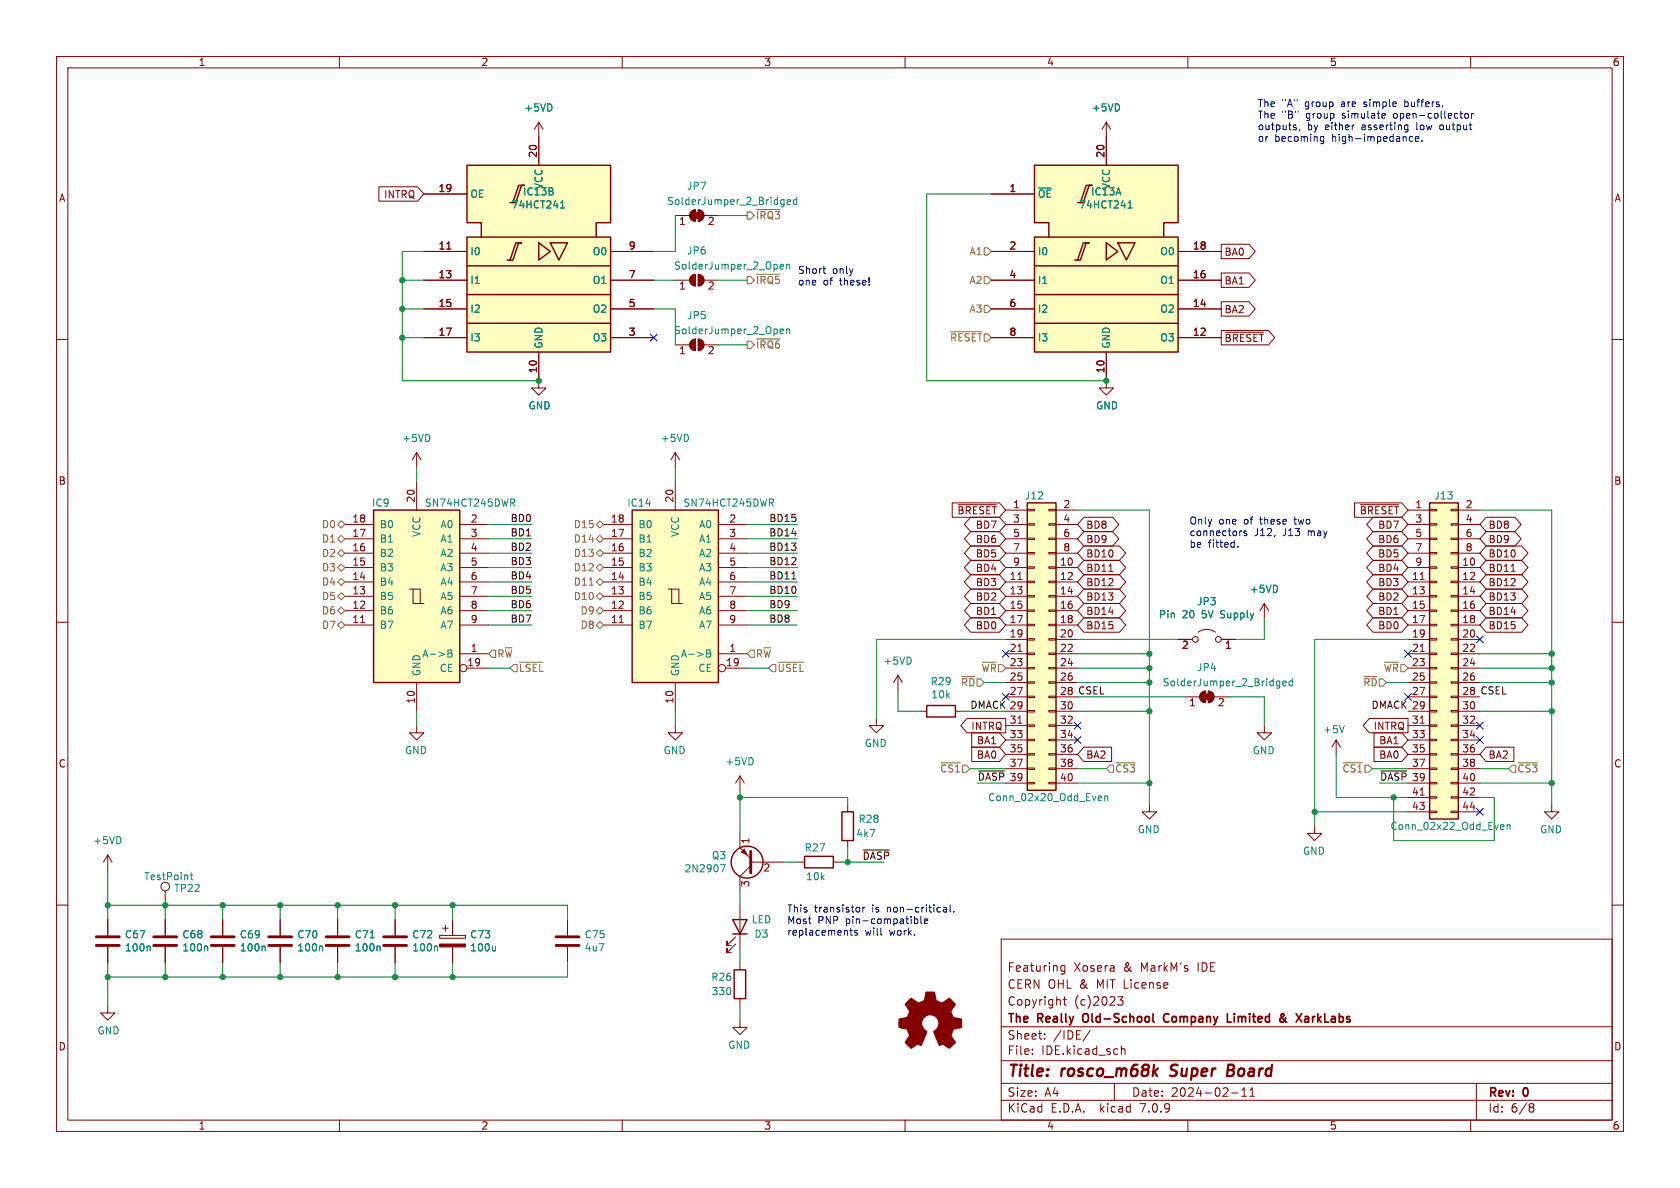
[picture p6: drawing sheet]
<svg xmlns="http://www.w3.org/2000/svg" width="297mm" height="210mm" viewBox="0 0 297 210" stroke-linecap="round" stroke-linejoin="round" font-family="sans-serif">
<g fill="none" stroke="#840000" stroke-width=".18">
<path d="M10 10h277v190h-277zM12 12h273v186h-273zM60 10v2M110 10v2M160 10v2M210 10v2M260 10v2M10 60h2M285 60h2M10 110h2M285 110h2M10 160h2"/>
<path d="M285 160h2M177 166h108v32h-108zM188 176.7h.5M188.2 176.2v1.3l.3 .2M188.2 170.7v1.2l-.2 .3-.4-.1M188.2 170.8l-.4-.1-.3 .3v.4l.2 .2h.5M197.6 176.2h.9l-.5 .6 .5 .1v.7l-.3 .1h-.4l-.2-.1M60 198v2M110 198v2M160 198v2M177 194.5h108M177 191.5h108"/>
<path d="M177 187.5h108M177 181.5h108M182.5 186.3v.1M182.5 185.5v.1M184.7 183.6v.1M184.7 182.8v.1M192.7 182.1l-1.2 2M197 191.5v3M198.2 184.9v1.5M198.2 185.5l.3-.1 .3 .1 .1 .9M210 198v2M217.7 193.2h1.2"/>
<path d="M219.5 193.8h.9M219.5 192.7l.5-.4v1.5M221 193.8h.8M221 192.7l.4-.4v1.5M260 198v2M261 191.5v6.5M270.6 195.1h.3l.3 .3-.3 .3M270.6 195.7h.3M270.9 195.7l.2 .2 .1 .4-.3 .3h-.3"/>
</g>
<path d="M206.8 190.1l.3 .1M207.1 188.4l-.1 .4 .1 .2M217.1 189.2h.6M217.7 189.2l.3 .1M217.8 188.2h-.6l-.3 2 1-.1M217.9 189.1l-.2 .1" fill="none" stroke="#840000" stroke-width=".4"/>
<path d="M191.6 179.3a1.07 1.07 0 0 0 0 1.3M206.6 179.3a.74 .74 0 0 0-.9 .5 .74 .74 0 0 0 .5 .9l.4-.1M218.2 179.2v.1M218.2 179.7v1M226.7 180a1.06 1.06 0 0 0 .8 .7M226.8 179.2l.2 .2-.2 .3M227.3 179.9l-.1 .4-.4 .4M230.8 179.7h.3l.2 .2v.8M203.8 180.5l.3 .2M217 180.7h.7M231.3 180.6l-.5 .1M231.3 180l-.5 .1" fill="none" stroke="#840000" stroke-width=".3"/>
<path d="M197.6 42.9h3.1l-1.6 3.1z" fill="#ffffc2"/>
<path d="M182.9 41.9h25.4v20.3h-25.4z" fill="#ffffc2" stroke="#ffffc2" stroke-width=".18"/>
<path d="M182.9 52.1h25.4M182.9 57.2h25.4M182.9 47h25.4" fill="none" stroke="#ffffc2" stroke-width=".18"/>
<g fill="#ffffc2">
<path d="M195.6 42.9l2 1.6-2 1.5z"/>
<path d="M191.5 42.9h1h-.5l-1 3.1h-1h.5z"/>
<path d="M192 32.8h1h-.5l-1 3h-1h.5z"/>
<path d="M182.9 29.2h25.4v10.2h-2.6v2.5h-20.3v-2.5h-2.5z"/>
</g>
<path d="M190.5 35.8h1l1-3h.5h-1l-1 3M182.9 41.9h25.4v20.3h-25.4zM182.9 52.1h25.4M182.9 57.2h25.4M182.9 47h25.4M185.4 41.9v-2.5h-2.5v-10.2h25.4v10.2h-2.6v2.5M190 46h1l1-3.1h.5h-1l-1 3.1M195.6 42.9l2 1.6-2 1.5zM197.6 42.9h3.1l-1.6 3.1zM181.6 88.9h5.1v50.8h-5.1z" fill="none" stroke="#840000" stroke-width=".25"/>
<g fill="none" stroke="#840000" stroke-width=".18">
<path d="M95.2 21.6l-.7 1.3M95.2 21.6v2.5M95.2 21.6l.8 1.3M119.4 38.1h2.5M122.2 37.4l.7-.3v2a1.02 1.02 0 0 1-.9-.6 1.02 1.02 0 0 1 .2-1.1zM123.4 37.1a1.02 1.02 0 0 1 1.1 1 1.02 1.02 0 0 1-1.1 1zM124.5 38.1h2.5M175.3 34.3h7.6M195.6 21.6v7.6M195.6 21.6l-.8 1.3M195.6 21.6l.7 1.3M119.4 49.5h2.5"/>
<path d="M122.2 48.8l.7-.3v2a1.02 1.02 0 0 1-.9-.6 1.02 1.02 0 0 1 .2-1.1zM123.4 59.9a1.02 1.02 0 0 1 1.1 1.1 1.02 1.02 0 0 1-1.1 1zM123.4 48.5a1.02 1.02 0 0 1 1.1 1 1.02 1.02 0 0 1-1.1 1zM124.5 49.5h2.5M175.3 59.7h7.6M175.3 54.6h7.6M175.3 49.5h7.6M175.3 44.5h7.6M208.3 59.7h7.6M208.3 54.6h7.6M208.3 49.5h7.6M208.3 44.5h7.6"/>
<path d="M119.4 61h2.5M122.2 60.2l.7-.3v2.1a1.02 1.02 0 0 1-.9-.7 1.02 1.02 0 0 1 .2-1.1zM124.5 61h2.5M195.6 62.2v5.1M119.4 80l-.8 1.3M119.4 80v2.6M119.4 80l.7 1.3M177.8 90.2h3.8M177.8 92.7h3.8M177.8 95.3h3.8M177.8 97.8h3.8M181.6 97.7h1.3v.2h-1.3z"/>
<path d="M181.6 95.1h1.3v.3h-1.3zM181.6 92.6h1.3v.2h-1.3zM181.6 90h1.3v.3h-1.3zM185.4 97.7h1.3v.2h-1.3zM185.4 95.1h1.3v.3h-1.3zM185.4 92.6h1.3v.2h-1.3zM185.4 90h1.3v.3h-1.3zM186.7 90.2h3.8M186.7 92.7h3.8M186.7 95.3h3.8M186.7 97.8h3.8M177.8 100.3h3.8"/>
<path d="M177.8 102.9h3.8M177.8 105.4h3.8M177.8 108h3.8M177.8 110.5h3.8M177.8 113h3.8M177.8 115.6h3.8M177.8 118.1h3.8M179.9 102.5h.8M179.9 115.2h.8M181.6 118h1.3v.2h-1.3zM181.6 115.4h1.3v.3h-1.3zM181.6 112.9h1.3v.3h-1.3z"/>
<path d="M181.6 110.4h1.3v.2h-1.3zM181.6 107.8h1.3v.3h-1.3zM181.6 105.3h1.3v.2h-1.3zM181.6 102.7h1.3v.3h-1.3zM181.6 100.2h1.3v.3h-1.3zM185.4 118h1.3v.2h-1.3zM185.4 115.4h1.3v.3h-1.3zM185.4 112.9h1.3v.3h-1.3zM185.4 110.4h1.3v.2h-1.3zM185.4 107.8h1.3v.3h-1.3zM185.4 105.3h1.3v.2h-1.3zM185.4 102.7h1.3v.3h-1.3z"/>
<path d="M185.4 100.2h1.3v.3h-1.3zM186.7 100.3h3.8M186.7 102.9h3.8M186.7 105.4h3.8M186.7 108h3.8M186.7 110.5h3.8M186.7 113h3.8M186.7 115.6h3.8M186.7 118.1h3.8M208.3 113h2.5M211.8 111.8a2.54 2.54 0 0 1 3.1 0M215.9 113h2.5"/>
<path d="M73.7 128.3v1.2h-1.3l1.3 1.3 1.2-1.3h-1.2M119.4 128.3v1.2h-1.3l1.3 1.3 1.2-1.3h-1.2M177.8 120.7h3.8M177.8 123.2h3.8M177.8 125.7h3.8M177.8 128.3h3.8M177.8 130.8h3.8M177.8 133.4h3.8M177.8 135.9h3.8M177.8 138.4h3.8M179.9 127.9h.8M181.6 138.3h1.3v.3h-1.3z"/>
<path d="M181.6 135.8h1.3v.2h-1.3zM181.6 133.2h1.3v.3h-1.3zM181.6 130.7h1.3v.2h-1.3zM181.6 128.1h1.3v.3h-1.3zM181.6 125.6h1.3v.3h-1.3zM181.6 123.1h1.3v.2h-1.3zM181.6 120.5h1.3v.3h-1.3zM185.4 138.3h1.3v.3h-1.3zM185.4 135.8h1.3v.2h-1.3zM185.4 133.2h1.3v.3h-1.3zM185.4 130.7h1.3v.2h-1.3zM185.4 128.1h1.3v.3h-1.3z"/>
<path d="M185.4 125.6h1.3v.3h-1.3zM185.4 123.1h1.3v.2h-1.3zM185.4 120.5h1.3v.3h-1.3zM186.7 120.7h3.8M186.7 123.2h3.8M186.7 125.7h3.8M186.7 128.3h3.8M186.7 130.8h3.8M186.7 133.4h3.8M186.7 135.9h3.8M186.7 138.4h3.8M209.5 123.2h2.6"/>
<path d="M212.4 122.4l.7-.2v2a1.02 1.02 0 0 1-.9-.6 1.02 1.02 0 0 1 .2-1.2zM213.6 122.2a1.02 1.02 0 0 1 1 1 1.02 1.02 0 0 1-1 1zM214.6 123.2h2.6M203.2 142.2v1.3h-1.3l1.3 1.3 1.3-1.3h-1.3M59.7 162.6v2.8M59.7 167.4v2.8M69.8 162.6v2.8M69.8 167.4v2.8M77.7 165.4h4.6v.5h-4.6zM78.2 164.1h1M78.7 163.6v1M80 162.6v2.8"/>
<path d="M80 167.4v2.8M100.3 162.6v2.8M100.3 167.4v2.8"/>
<circle cx="211.3" cy="113" r=".51"/>
<circle cx="215.4" cy="113" r=".51"/>
</g>
<g fill="none" stroke="#008484" stroke-width=".18">
<path d="M138.2 35.3l.4 .1M138.6 35.3v1l-.2 .3M138.6 36.1h-.4M139.2 35.7l.6-.1-.1-.2-.4-.1-.1 .2v.6h.5M140.8 35.4l-.3-.1-.3 .2 .2 .6h.4M140.8 34.9v1.2M199.4 36.8h.7M199.4 35.9l.4-.4v1.3M137.9 58.6l.6-.1v-.3h-.4l-.2 .1 .1 .6h.5M137.9 47.1l.6-.1v-.2l-.4-.1-.2 .2 .1 .6h.5M139.1 58.3l.1-.1h.3l.1 .8M139.1 46.7v.9"/>
<path d="M139.1 58.2v.8M139.1 46.8l.1-.1 .3 .1 .1 .8M228.5 120v1.2M225.9 120.4h.3M226.2 120.4v1l-.2 .3M226.2 121.2h-.3M226.8 120.8l.6-.1-.1-.3h-.3l-.2 .2v.6h.5M228.5 120.4h-.4l-.2 .2 .1 .6h.5M194.3 140.7l.4 .1 .1 .2-.6 .1M194.7 141.5h-.4M195.3 140.8l.2-.1 .3 .1 .1 .7M195.3 140.7v.8"/>
<path d="M65.4 165.8h.8M67 167.2l.2 .2v.7M77.2 167.2l.2 .2v.7M87.6 167.2v.9M87.6 168l-.2 .1"/>
</g>
<path d="M57.7 167.1h4M57.7 165.6h4M67.8 167.1h4.1M67.8 165.6h4.1M98.3 167.1h4.1M98.3 165.6h4.1" fill="none" stroke="#840000" stroke-width=".51"/>
<path d="M181.6 88.9h5.1v50.8h-5.1z" fill="#ffffc2" stroke="#ffffc2" stroke-width=".18"/>
<g fill="#840000" stroke="#840000" stroke-width=".18">
<path d="M77.7 166.9h4.6v.5h-4.6z"/>
<path d="M212.9 122.7h1v1h-1z"/>
<path d="M212.4 122.4l.7-.2v2a1.02 1.02 0 0 1-.9-.6 1.02 1.02 0 0 1 .2-1.2z"/>
<path d="M213.6 122.2a1.02 1.02 0 0 1 1 1 1.02 1.02 0 0 1-1 1z"/>
<path d="M122.2 60.2l.7-.3v2.1a1.02 1.02 0 0 1-.9-.7 1.02 1.02 0 0 1 .2-1.1z"/>
<path d="M123.4 59.9a1.02 1.02 0 0 1 1.1 1.1 1.02 1.02 0 0 1-1.1 1z"/>
<path d="M122.7 37.6h1v1h-1z"/>
<path d="M122.2 37.4l.7-.3v2a1.02 1.02 0 0 1-.9-.6 1.02 1.02 0 0 1 .2-1.1z"/>
<path d="M123.4 37.1a1.02 1.02 0 0 1 1.1 1 1.02 1.02 0 0 1-1.1 1z"/>
<path d="M122.2 48.8l.7-.3v2a1.02 1.02 0 0 1-.9-.6 1.02 1.02 0 0 1 .2-1.1z"/>
<path d="M123.4 48.5a1.02 1.02 0 0 1 1.1 1 1.02 1.02 0 0 1-1.1 1z"/>
</g>
<path d="M97.3 42.9h3l-1.5 3.1z" fill="#ffffc2"/>
<path d="M82.5 41.9h25.4v20.3h-25.4z" fill="#ffffc2" stroke="#ffffc2" stroke-width=".18"/>
<path d="M82.5 52.1h25.4M82.5 57.2h25.4M82.5 47h25.4" fill="none" stroke="#ffffc2" stroke-width=".18"/>
<g fill="#ffffc2">
<path d="M95.2 42.9l2.1 1.6-2.1 1.5z"/>
<path d="M91.2 42.9h1h-.5l-1 3.1h-1h.5z"/>
<path d="M91.7 32.8h1h-.5l-1 3h-1h.5z"/>
<path d="M82.5 29.2h25.4v10.2h-2.5v2.5h-20.3v-2.5h-2.6z"/>
</g>
<g fill="none" stroke="#840000" stroke-width=".25">
<path d="M90.2 35.8h1l1-3h.5h-1l-1 3M82.5 41.9h25.4v20.3h-25.4zM82.5 52.1h25.4M82.5 57.2h25.4M82.5 47h25.4M85.1 41.9v-2.5h-2.6v-10.2h25.4v10.2h-2.5v2.5M89.7 46h1l1-3.1h.5h-1l-1 3.1M95.2 42.9l2.1 1.6-2.1 1.5zM97.3 42.9h3l-1.5 3.1zM66 90.2h15.3v30.5h-15.3zM111.8 90.2h15.2v30.5h-15.2zM252.7 88.9h5.1v55.9h-5.1z"/>
<path d="M163.8 124.7h5.1v2h-5.1zM142.2 151.4h5.1v2h-5.1zM148.8 143.5h2.1v5.1h-2.1zM129.5 162.6h2.6l-1.3 2.5zM129.5 165.1h2.6M129.8 171.5h2v5h-2z"/>
<circle cx="132.1" cy="152.4" r="2.82"/>
</g>
<g fill="none" stroke="#840000" stroke-width=".18">
<path d="M67 33h6.8l1.1 1.3-1.1 1.3h-6.8zM74.9 34.3h7.6M95.2 24.1v5.1M175.3 34.3h7.6M195.6 24.1v5.1M74.9 44.5h7.6M74.9 49.5h7.6M74.9 54.6h7.6M74.9 59.7h7.6M79 44h.7M107.9 44.5h7.7M107.9 49.5h7.7"/>
<path d="M107.9 54.6h7.7M107.9 59.7h7.7M175.3 44.5h7.6M175.3 49.5h7.6M175.3 54.6h7.6M175.3 59.7h7.6M208.3 44.5h7.6M208.3 49.5h7.6M208.3 54.6h7.6M208.3 59.7h7.6M215.9 48.3h4.9l1.1 1.2-1.1 1.3h-4.9zM215.9 43.2h4.9l1.1 1.3-1.1 1.2h-4.9z"/>
<path d="M215.9 53.3h4.9l1.1 1.3-1.1 1.3h-4.9zM215.9 58.4h8.3l1.2 1.3-1.2 1.3h-8.3zM216.6 58.7h6.8M95.2 62.2v6.4h1.3l-1.3 1.3-1.2-1.3h1.2M195.6 62.2v6.4h1.2l-1.2 1.3-1.3-1.3h1.3M61 97.8h5M61 95.3h5M61 92.7h5M73.7 80l-.8 1.3M73.7 80v2.6M73.7 85.1v5.1M73.7 80l.7 1.3"/>
<path d="M81.3 97.8h5.1M81.3 95.3h5.1M81.3 92.7h5.1M106.7 97.8h5.1M106.7 95.3h5.1M106.7 92.7h5.1M119.4 85.1v5.1M127 97.8h5.1M127 95.3h5.1M127 92.7h5.1M168.3 88.9h8.4l1.1 1.3-1.1 1.2h-8.4zM169.4 89.2h6.7"/>
<path d="M171.6 91.4h5.1l1.1 1.3-1.1 1.3h-5.1l-1.1-1.3zM171.6 96.5h5.1l1.1 1.3-1.1 1.3h-5.1l-1.1-1.3zM171.6 99.1h5.1l1.1 1.2-1.1 1.3h-5.1l-1.1-1.3zM171.6 94h5.1l1.1 1.3-1.1 1.2h-5.1l-1.1-1.2zM191.6 91.4h5.1l1.1 1.3-1.1 1.3h-5.1l-1.1-1.3zM191.6 96.5h6.3l1.1 1.3-1.1 1.3h-6.3l-1.1-1.3zM191.6 94h5.1l1.1 1.3-1.1 1.2h-5.1l-1.1-1.2zM191.6 99.1h6.3l1.1 1.2-1.1 1.3h-6.3l-1.1-1.3zM239.5 88.9h8.3l1.1 1.3-1.1 1.2h-8.3zM240.5 89.2h6.8M242.7 96.5h5.1l1.1 1.3-1.1 1.3h-5.1l-1.1-1.3zM242.7 94h5.1l1.1 1.3-1.1 1.2h-5.1l-1.1-1.2z"/>
<path d="M242.7 99.1h5.1l1.1 1.2-1.1 1.3h-5.1l-1.1-1.3zM242.7 91.4h5.1l1.1 1.3-1.1 1.3h-5.1l-1.1-1.3zM248.9 97.8h3.8M248.9 95.3h3.8M248.9 92.7h3.8M248.9 90.2h3.8M252.7 97.7h1.3v.2h-1.3zM252.7 95.1h1.3v.3h-1.3zM252.7 92.6h1.3v.2h-1.3zM252.7 90h1.3v.3h-1.3zM256.5 97.7h1.3v.2h-1.3zM256.5 95.1h1.3v.3h-1.3z"/>
<path d="M256.5 92.6h1.3v.2h-1.3zM256.5 90h1.3v.3h-1.3zM257.8 97.8h3.8M257.8 95.3h3.8M257.8 92.7h3.8M257.8 90.2h3.8M262.7 91.4h5.1l1.1 1.3-1.1 1.3h-5.1l-1.1-1.3zM262.7 99.1h6.3l1.1 1.2-1.1 1.3h-6.3l-1.1-1.3zM262.7 94h5.1l1.1 1.3-1.1 1.2h-5.1l-1.1-1.2zM262.7 96.5h6.3l1.1 1.3-1.1 1.3h-6.3l-1.1-1.3zM61 110.5h5M61 108h5"/>
<path d="M61 105.4h5M61 102.9h5M61 100.3h5M63.7 110.1h.8M72.4 104.1h.6v2.6h1.9M73 104.1h1.3v2.6M81.3 115.6h5.1M81.3 110.5h5.1M81.3 108h5.1M81.3 105.4h5.1M81.3 102.9h5.1M81.3 100.3h5.1"/>
<path d="M82.5 118.1h3.9M106.7 110.5h5.1M106.7 108h5.1M106.7 105.4h5.1M106.7 102.9h5.1M106.7 100.3h5.1M109.5 110.1h.7M118.1 104.1h.6v2.6h1.9M118.7 104.1h1.3v2.6M127 115.6h5.1M127 110.5h5.1M127 108h5.1"/>
<path d="M127 105.4h5.1M127 102.9h5.1M127 100.3h5.1M128.3 118.1h3.8M158.7 119.4l-.7 1.3M158.7 119.4v2.5M158.7 119.4l.8 1.3M171.6 104.1h5.1l1.1 1.3-1.1 1.3h-5.1l-1.1-1.3zM171.6 109.2h5.1l1.1 1.3-1.1 1.3h-5.1l-1.1-1.3zM171.6 106.7h5.1l1.1 1.3-1.1 1.2h-5.1l-1.1-1.2zM171.6 101.6h5.1l1.1 1.3-1.1 1.2h-5.1l-1.1-1.2zM191.6 101.6h6.3l1.1 1.3-1.1 1.2h-6.3l-1.1-1.2z"/>
<path d="M191.6 109.2h6.3l1.1 1.3-1.1 1.3h-6.3l-1.1-1.3zM191.6 104.1h6.3l1.1 1.3-1.1 1.3h-6.3l-1.1-1.3zM191.6 106.7h6.3l1.1 1.3-1.1 1.2h-6.3l-1.1-1.2zM196 101h.7M208.3 113h2.5M215.9 113h2.5M223.5 106.7l-.7 1.3M223.5 106.7v2.5M223.5 106.7l.8 1.3M242.7 109.2h5.1l1.1 1.3-1.1 1.3h-5.1l-1.1-1.3zM242.7 106.7h5.1l1.1 1.3-1.1 1.2h-5.1l-1.1-1.2zM242.7 104.1h5.1l1.1 1.3-1.1 1.3h-5.1l-1.1-1.3z"/>
<path d="M242.7 101.6h5.1l1.1 1.3-1.1 1.2h-5.1l-1.1-1.2zM248.9 115.6h3.8M248.9 110.5h3.8M248.9 108h3.8M248.9 105.4h3.8M248.9 102.9h3.8M248.9 100.3h3.8M248.9 118.1h3.8M248.9 113h3.8M251.1 102.5h.7M251.1 115.2h.7M252.7 118h1.3v.2h-1.3z"/>
<path d="M252.7 115.4h1.3v.3h-1.3zM252.7 112.9h1.3v.3h-1.3zM252.7 110.4h1.3v.2h-1.3zM252.7 107.8h1.3v.3h-1.3zM252.7 105.3h1.3v.2h-1.3zM252.7 102.7h1.3v.3h-1.3zM252.7 100.2h1.3v.3h-1.3zM256.5 118h1.3v.2h-1.3zM256.5 115.4h1.3v.3h-1.3zM256.5 112.9h1.3v.3h-1.3zM256.5 110.4h1.3v.2h-1.3zM256.5 107.8h1.3v.3h-1.3z"/>
<path d="M256.5 105.3h1.3v.2h-1.3zM256.5 102.7h1.3v.3h-1.3zM256.5 100.2h1.3v.3h-1.3zM257.8 115.6h3.8M257.8 110.5h3.8M257.8 108h3.8M257.8 105.4h3.8M257.8 102.9h3.8M257.8 100.3h3.8M257.8 118.1h3.8M257.8 113h3.8M262.7 109.2h6.3l1.1 1.3-1.1 1.3h-6.3l-1.1-1.3z"/>
<path d="M262.7 106.7h6.3l1.1 1.3-1.1 1.2h-6.3l-1.1-1.2zM262.7 104.1h6.3l1.1 1.3-1.1 1.3h-6.3l-1.1-1.3zM262.7 101.6h6.3l1.1 1.3-1.1 1.2h-6.3l-1.1-1.2zM267.1 101h.8M73.7 120.7v5M119.4 120.7v5M130.8 137.2v2.5M130.8 137.2l-.8 1.2M130.8 137.2l.8 1.2M154.9 127v1.3h-1.2l1.2 1.2 1.3-1.2h-1.3M162.6 125.7h1.2M168.9 125.7h1.3"/>
<path d="M171 127h6.8v2.5h-6.8l-1.1-1.2zM171.8 129.5h4.9l1.1 1.3-1.1 1.3h-4.9zM171.8 132.1h4.9l1.1 1.3-1.1 1.2h-4.9zM191.6 132.1h4.9v2.5h-4.9l-1.1-1.2zM223.5 128.3v1.2h-1.3l1.3 1.3 1.3-1.3h-1.3M236.2 130.8l.8 1.3M236.2 130.8v2.6M236.2 130.8l-.7 1.3M242.1 127h6.8v2.5h-6.8l-1.1-1.2zM242.9 132.1h4.9l1.1 1.3-1.1 1.2h-4.9zM242.9 129.5h4.9l1.1 1.3-1.1 1.3h-4.9zM248.9 125.7h3.8"/>
<path d="M248.9 120.7h3.8M248.9 123.2h3.8M248.9 128.3h3.8M248.9 130.8h3.8M248.9 133.4h3.8M248.9 135.9h3.8M248.9 138.4h3.8M251.1 127.9h.7M252.7 138.3h1.3v.3h-1.3zM252.7 135.8h1.3v.2h-1.3zM252.7 133.2h1.3v.3h-1.3zM252.7 130.7h1.3v.2h-1.3z"/>
<path d="M252.7 128.1h1.3v.3h-1.3zM252.7 125.6h1.3v.3h-1.3zM252.7 123.1h1.3v.2h-1.3zM252.7 120.5h1.3v.3h-1.3zM256.5 138.3h1.3v.3h-1.3zM256.5 135.8h1.3v.2h-1.3zM256.5 133.2h1.3v.3h-1.3zM256.5 130.7h1.3v.2h-1.3zM256.5 128.1h1.3v.3h-1.3zM256.5 125.6h1.3v.3h-1.3zM256.5 123.1h1.3v.2h-1.3zM256.5 120.5h1.3v.3h-1.3z"/>
<path d="M257.8 125.7h3.8M257.8 120.7h3.8M257.8 123.2h3.8M257.8 128.3h3.8M257.8 130.8h3.8M257.8 133.4h3.8M257.8 135.9h3.8M257.8 138.4h3.8M262.7 132.1h4.9v2.5h-4.9l-1.1-1.2zM19 151.1l-.7 1.3M19 151.1v2.6M19 151.1l.8 1.3"/>
<path d="M29.2 157.5v2.5M130.8 147.3v2.6l1.9 1.9M132.7 153l-1.9 1.9v2.6M132.7 152.4h5.7M141 152.4h1.2M147.3 152.4h1.3M149.9 142.2v1.3M149.9 148.6v1.3M232.4 146.1v1.2h-1.3l1.3 1.3 1.3-1.3h-1.3M248.9 141h3.8M248.9 143.5h3.8M251.1 140.6h.7"/>
<path d="M252.7 143.4h1.3v.2h-1.3zM252.7 140.8h1.3v.3h-1.3zM256.5 143.4h1.3v.2h-1.3zM256.5 140.8h1.3v.3h-1.3zM257.8 141h3.8M257.8 143.5h3.8M274.3 142.2v1.3h-1.3l1.3 1.3 1.3-1.3h-1.3M19 177.8v1.3h1.3l-1.3 1.2-1.2-1.2h1.2M19 162.6v2.8M19 167.4v2.8M29.2 162.6v2.8M29.2 167.4v2.8"/>
<path d="M39.4 162.6v2.8M39.4 167.4v2.8M49.5 162.6v2.8M49.5 167.4v2.8M59.7 162.6v2.8M59.7 167.4v2.8M69.8 162.6v2.8M69.8 167.4v2.8M80 162.6v2.8M80 167.4v2.8M130 166.9l-1.5 1.5v-.8v.8h.8M130 165.6l-1.5 1.5v-.7v.7h.8"/>
<path d="M130.8 160v7.6M130.8 170.2v1.3M130.8 176.5v1.3M130.8 180.3v1.3h-1.3l1.3 1.3 1.3-1.3h-1.3"/>
<circle cx="81.9" cy="118.1" r=".63"/>
<circle cx="127.6" cy="118.1" r=".63"/>
<circle cx="29.2" cy="156.7" r=".76"/>
</g>
<g fill="none" stroke="#008484" stroke-width=".18">
<path d="M99.1 36.8h.7M99.1 35.9l.4-.4v1.3M199.4 36.8h.7M199.4 35.9l.4-.4v1.3M90.6 88.9l.4 .6M90.8 88.2l.2 .3v.3l-.2 .1M136.3 88.9l.4 .6M136.5 88.2l.2 .3v.3l-.2 .1M79.2 114.9h.4l.3 .2-.3 .4 .3 .1v.3l-.2 .2h-.5zM79.2 115.5h.4M124.9 114.9h.4l.3 .2-.3 .4 .3 .1v.3l-.2 .2h-.5zM124.9 115.5h.4"/>
<path d="M237.7 128.3l-.5 1.2M33.6 154.7h.5M33.8 154.2v1.1l.3 .2M127.4 152.9h.8l-.5 1.2M265.5 145.8h.3l.1 .3-.6 .1M265.8 146.6h-.3M266.4 145.9l.2-.1h.3l.1 .8M266.4 145.8v.8M26.4 167.2l.2 .2v.7M36.5 167.2l.2 .2v.7M46.7 167.2l.2 .2v.7M56.9 167.2l.1 .2v.7"/>
<path d="M65.4 165.8h.8M67 167.2l.2 .2v.7M77.2 167.2l.2 .2v.7M87.6 167.2v.9M87.6 168l-.2 .1"/>
</g>
<g fill="#ffffc2" stroke="#ffffc2" stroke-width=".18">
<path d="M66 90.2h15.3v30.5h-15.3z"/>
<path d="M111.8 90.2h15.2v30.5h-15.2z"/>
<path d="M252.7 88.9h5.1v55.9h-5.1z"/>
</g>
<path d="M132.7 150.5v3.8M17 167.1h4.1M17 165.6h4.1M27.2 167.1h4M27.2 165.6h4M37.3 167.1h4.1M37.3 165.6h4.1M47.5 167.1h4.1M47.5 165.6h4.1" fill="none" stroke="#840000" stroke-width=".51"/>
<g fill="#840000" stroke="#840000" stroke-width=".18">
<path d="M160.5 177l.6-.5 .9 .5a.62 .62 0 0 0 1 0h.2a1.62 1.62 0 0 0 .5-1.4l.1-.2h1.4l.2 .7a.74 .74 0 0 0 .6 1l.5 .2 1.3-.8 1.1 1-.4 .7a.75 .75 0 0 0-.2 1.2l.2 .5 1.5 .2v1.5l-1.4 .3-.1 .1a1.23 1.23 0 0 0-.3 1.2l.7 1.1-.1 .1-1 .9-.8-.5a.54 .54 0 0 0-.9 0l-1-2.4a2.33 2.33 0 0 0 .8-1.9 1.54 1.54 0 0 0-2.5-.7 1.54 1.54 0 0 0 .5 2.6l-1.1 2.4a.69 .69 0 0 0-1.1 .1l-.6 .4-1.1-1 .8-1.2-.2-.6a.71 .71 0 0 0-.9-.7l-.8-.2v-1.5h.5a1.11 1.11 0 0 0 1.2-.8 .72 .72 0 0 0-.2-1.1l-.4-.7z"/>
<path d="M131.1 150.6l.5-.5 .5 1z"/>
</g>
<g fill="none" stroke="#848400" stroke-width=".18">
<path d="M132.1 37.5h.6l.6 .6-.6 .6h-.6zM133.8 37.1h4.1M132.1 48.9h.6l.6 .6-.6 .7h-.6zM133.8 59.9h4.1M133.8 48.5h4.1M168.1 58.6h5.5M174 48.9h.6l.7 .6-.7 .7h-.6zM174 43.8h.6l.7 .7-.7 .6h-.6zM174 54h.6l.7 .6-.7 .6h-.6zM132.1 60.3h.6l.6 .7-.6 .6h-.6zM59.7 92.7l.6-.6 .7 .6-.7 .6zM59.7 97.8l.6-.6 .7 .6-.7 .6z"/>
<path d="M59.7 95.3l.6-.7 .7 .7-.7 .6zM105.4 92.7l.6-.6 .7 .6-.7 .6zM105.4 97.8l.6-.6 .7 .6-.7 .6zM105.4 95.3l.6-.7 .7 .7-.7 .6zM106 99.7l.7 .6-.7 .7-.6-.7zM59.7 110.5l.6-.6 .7 .6-.7 .6zM59.7 105.4l.6-.6 .7 .6-.7 .6zM59.7 100.3l.6-.6 .7 .6-.7 .7zM59.7 102.9l.6-.7 .7 .7-.7 .6zM60.3 107.3l.7 .7-.7 .6-.6-.6zM87 114.9h.6v1.3h-.6l-.6-.6zM89.3 114.5h1.2"/>
<path d="M90.8 117.5h.6v1.2h-.6l-.6-.6zM91.9 117.1h4.1M104.2 103.4h.7M105.4 102.9l.6-.7 .7 .7-.7 .6zM105.4 105.4l.6-.6 .7 .6-.7 .6zM105.4 110.5l.6-.6 .7 .6-.7 .6zM106 107.3l.7 .7-.7 .6-.6-.6zM132.7 114.9h.6v1.3h-.6l-.6-.6zM135 114.5h1.2M136.5 117.5h.7v1.2h-.7l-.6-.6zM137.6 117.1h4.4M170 119.6h2.3"/>
<path d="M173.6 117.1h2.5M241.1 119.6h2.3M244.8 117.1h2.4M166.3 134.8h3.5M196.2 135.3h.6v1.2h-.6l-.6-.6zM197.3 134.8h3.4M237.4 134.8h3.5M267.3 135.3h.7v1.2h-.7l-.6-.6zM268.4 134.8h3.4"/>
</g>
<path d="M140 102.4h.7M173 136.3h4.6M244.1 136.3h4.6M152.6 150.3h4.6" fill="none" stroke="#000" stroke-width=".18"/>
<g fill="none" stroke="#0000c2" stroke-width=".18">
<path d="M248.4 17.6v1.3M248.4 18.8l.1 .1M248.5 18l-.1 .1M229 22.5l.2 .2-.2 .2M229 22.1l.1 .1M229.8 22.9l-.1 .2M233.5 24.9h.5M233.5 24.2h.5M234 24.1v1.1l-.2 .2-.3-.1M244.5 20.1h.3l.1 .3-.6 .1M244.8 20.8l-.3 .1M248.5 22.1l.4 .1"/>
<path d="M248.9 22.1v1l-.1 .2M248.9 22.9h-.4M249.7 24.2l-.3-.1-.3 .3 .2 .5h.4M250.2 24.6l.6-.2v-.2l-.4-.1-.2 .2 .1 .6h.5M251.4 24.9v.1M254.6 22.2l-.1 .1 .1 .6M258.1 20.1h.5M258.5 20.9h.1M259 20.2l.2-.1 .3 .1 .1 .5-.1 .1-.3 .1-.2-.1zM260.1 20.1v.8M260.5 20.1l-.4 .2M145.5 47.5h.5"/>
<path d="M145.7 48.3h.3M218.8 96.6v.1M219.5 93.9h-.2M220.4 93.9h-.3l-.2 .1 .1 .2 .4 .1v.3h-.5M168 160v1.1l.1 .1M150.2 164.5h.5M150.4 164.1v1l.3 .2M151.6 164.5h-.3l-.2 .2v.1l.5 .2v.3h-.5M151.9 160.4l.1 .2-.1 .6M152.5 160.4v.8M152.9 160.4l-.4 .2M155.8 165.3h.1"/>
<path d="M161.7 162.5l.3-.1 .3 .3-.2 .5h-.4M162.8 162v1.1l.2 .2M163.4 162.9l.6-.2v-.2l-.4-.1-.2 .2 .1 .6h.5M166.8 160.4h.5v.8M167.3 160.7h-.4l-.2 .2 .2 .3h.4M168.6 161.1v.1"/>
</g>
<g fill="none" stroke="#008400" stroke-width=".18">
<path d="M119.4 38.1v6.4h-3.8M127 38.1h5.1M175.3 34.3h-11.5v33h31.8M71.1 49.5h3.8M71.1 54.6h3.8M71.1 59.7h3.8M74.9 44.5h-3.8v22.8h24.1M115.6 54.6h3.8v6.4M115.6 49.5h3.8M127 49.5h5.1M127 61h5.1M73.7 82.6v2.5"/>
<path d="M86.4 92.7h7.6M86.4 95.3h7.6M86.4 97.8h7.6M119.4 82.6v2.5M132.1 92.7h8.9M132.1 95.3h8.9M132.1 97.8h8.9M190.5 90.2h12.7v52M261.6 90.2h12.7v52M86.4 118.1h3.8M86.4 110.5h7.6M86.4 105.4h7.6"/>
<path d="M86.4 108h7.6M86.4 102.9h7.6M86.4 100.3h7.6M132.1 118.1h3.8M132.1 110.5h8.9M132.1 105.4h8.9M132.1 108h8.9M132.1 102.9h8.9M132.1 100.3h8.9M177.8 113h-22.9v14M190.5 118.1h12.7M190.5 113h17.8"/>
<path d="M190.5 115.6h12.7M223.5 109.2v3.8h-5.1M248.9 113h-16.5v33.1M261.6 118.1h12.7M261.6 115.6h12.7M73.7 125.7v2.6M119.4 125.7v2.6M130.8 139.7v7.6M158.7 121.9v3.8h3.9M170.2 125.7h7.6M171.4 135.9h6.4M172.7 138.4h5.1"/>
<path d="M174 120.7h3.8M190.5 135.9h5.1M190.5 138.4h12.7M190.5 125.7h12.7M190.5 120.7h12.7M190.5 123.2h19M217.2 123.2h6.3v5.1M236.2 133.4v7.6h12.7M242.6 135.9h6.3M243.8 138.4h5.1M245.1 120.7h3.8M261.6 135.9h5.1"/>
<path d="M261.6 138.4h12.7M261.6 125.7h12.7M261.6 120.7h12.7M19 153.7v8.9M130.8 157.5v2.5M130.8 141h19.1v1.2M138.4 152.4h2.6M148.6 152.4h7.6M149.9 149.9v2.5M232.4 143.5h16.5M246.4 141v7.6h17.8v-7.6h-2.6M19 160h81.3v2.6"/>
<path d="M19 170.2v7.6M29.2 160v2.6M29.2 170.2v2.5M39.4 160v2.6M39.4 170.2v2.5M49.5 160v2.6M49.5 170.2v2.5M59.7 160v2.6M59.7 170.2v2.5M69.8 160v2.6M69.8 170.2v2.5M80 160v2.6"/>
<path d="M80 170.2v2.5M100.3 170.2v2.5h-81.3M130.8 167.6v2.6M130.8 177.8v2.5"/>
</g>
<g fill="none" stroke="#000084" stroke-width=".18">
<path d="M115 59.1l1.2 1.2M116.2 59.1l-1.2 1.2M177.2 115l1.2 1.2M178.4 115l-1.2 1.2M248.3 115l1.2 1.2M249.5 115l-1.2 1.2M261 112.4l1.2 1.2M262.2 112.4l-1.2 1.2M177.2 122.6l1.2 1.2M178.4 122.6l-1.2 1.2M189.9 127.7l1.2 1.2M189.9 130.2l1.2 1.2"/>
<path d="M191.1 127.7l-1.2 1.2M191.1 130.2l-1.2 1.2M248.3 122.6l1.2 1.2M249.5 122.6l-1.2 1.2M261 127.7l1.2 1.2M261 130.2l1.2 1.2M262.2 127.7l-1.2 1.2M262.2 130.2l-1.2 1.2M261 142.9l1.2 1.2M262.2 142.9l-1.2 1.2"/>
</g>
<g fill="#008400" stroke="#008400" stroke-width=".18">
<circle cx="29.2" cy="172.7" r=".46"/>
<circle cx="39.4" cy="172.7" r=".46"/>
<circle cx="39.4" cy="160" r=".46"/>
<circle cx="29.2" cy="160" r=".46"/>
<circle cx="19" cy="160" r=".46"/>
<circle cx="19" cy="172.7" r=".46"/>
<circle cx="149.9" cy="152.4" r=".46"/>
<circle cx="71.1" cy="49.5" r=".46"/>
<circle cx="71.1" cy="54.6" r=".46"/>
<circle cx="95.2" cy="67.3" r=".46"/>
<circle cx="71.1" cy="59.7" r=".46"/>
<circle cx="59.7" cy="160" r=".46"/>
<circle cx="49.5" cy="160" r=".46"/>
<circle cx="130.8" cy="141" r=".46"/>
<circle cx="69.8" cy="160" r=".46"/>
<circle cx="80" cy="160" r=".46"/>
<circle cx="80" cy="172.7" r=".46"/>
<circle cx="59.7" cy="172.7" r=".46"/>
<circle cx="49.5" cy="172.7" r=".46"/>
<circle cx="69.8" cy="172.7" r=".46"/>
<circle cx="203.2" cy="125.7" r=".46"/>
<circle cx="203.2" cy="138.4" r=".46"/>
<circle cx="246.4" cy="141" r=".46"/>
<circle cx="232.4" cy="143.5" r=".46"/>
<circle cx="203.2" cy="115.6" r=".46"/>
<circle cx="195.6" cy="67.3" r=".46"/>
<circle cx="274.3" cy="125.7" r=".46"/>
<circle cx="274.3" cy="120.7" r=".46"/>
<circle cx="274.3" cy="115.6" r=".46"/>
<circle cx="274.3" cy="118.1" r=".46"/>
<circle cx="274.3" cy="138.4" r=".46"/>
<circle cx="203.2" cy="120.7" r=".46"/>
<circle cx="203.2" cy="118.1" r=".46"/>
</g>
<g font-size="2.8" fill="#840000">
<text x="178" y="190.9">Title:</text>
<text x="187.7" y="190.9">rosco_m68k</text>
<text x="207.8" y="190.9">Super</text>
<text x="218.6" y="190.9">Board</text>
</g>
<g font-size="2.1" fill="#840000">
<text x="178" y="172">Featuring</text>
<text x="189.8" y="172">Xosera</text>
<text x="198.7" y="172">&amp;</text>
<text x="201.8" y="172">MarkM's</text>
<text x="212" y="172">IDE</text>
<text x="178" y="178">Copyright</text>
<text x="178" y="175">CERN OHL &amp;</text>
<text x="189.9" y="178">(c)2023</text>
<text x="194" y="175">MIT License</text>
<text x="178" y="184">Sheet:</text>
<text x="178" y="181.2">The</text>
<text x="183.5" y="181.2">Really</text>
<text x="186.2" y="184">/IDE/</text>
<text x="192.1" y="181.2">Old-School</text>
<text x="207" y="181.2">Company</text>
<text x="218.8" y="181.2">Limited</text>
<text x="228.7" y="181.2">&amp;</text>
<text x="232.3" y="181.2">XarkLabs</text>
<text x="178" y="186.7">File:</text>
<text x="184.1" y="186.7">IDE.kicad_sch</text>
<text x="178" y="196.9">KiCad</text>
<text x="178" y="194.1">Size:</text>
<text x="184.7" y="194.1">A4</text>
<text x="185.7" y="196.9">E.D.A.</text>
<text x="194.6" y="196.9">kicad</text>
<text x="200" y="194.1">Date:</text>
<text x="201.8" y="196.9">7.0.9</text>
<text x="207" y="194.1">2024-02-11</text>
<text x="263" y="194.3">Rev:</text>
<text x="263" y="196.9">Id:</text>
<text x="267.1" y="196.9">6/8</text>
<text x="269.4" y="194.3">0</text>
</g>
<g font-size="1.8" fill="#840000">
<text x="35" y="11.9">1</text>
<text x="85" y="11.9">2</text>
<text x="135" y="11.9">3</text>
<text x="185" y="11.9">4</text>
<text x="235" y="11.9">5</text>
<text x="285" y="11.9">6</text>
<text x="95" y="28" transform="rotate(-90 95 28)">20</text>
<text x="195.3" y="28" transform="rotate(-90 195.3 28)">20</text>
<text x="10.3" y="35.9">A</text>
<text x="67.8" y="35.2">INTRQ</text>
<text x="77.4" y="34">19</text>
<text x="178.4" y="34">1</text>
<text x="285.3" y="35.9">A</text>
<text x="119.9" y="40.1">1</text>
<text x="125" y="40.1">2</text>
<text x="77.4" y="44.2">11</text>
<text x="111.1" y="44.2">9</text>
<text x="178.4" y="44.2">2</text>
<text x="210.8" y="44.2">18</text>
<text x="216.4" y="45.4">BA0</text>
<text x="77.4" y="49.3">13</text>
<text x="111.1" y="49.3">7</text>
<text x="119.9" y="51.5">1</text>
<text x="125" y="51.5">2</text>
<text x="178.4" y="49.3">4</text>
<text x="210.8" y="49.3">16</text>
<text x="216.4" y="50.5">BA1</text>
<text x="77.4" y="54.4">15</text>
<text x="77.4" y="59.4">17</text>
<text x="111.1" y="59.4">3</text>
<text x="111.1" y="54.4">5</text>
<text x="178.4" y="54.4">6</text>
<text x="178.4" y="59.4">8</text>
<text x="210.8" y="59.4">12</text>
<text x="210.8" y="54.4">14</text>
<text x="216.4" y="55.6">BA2</text>
<text x="119.9" y="62.9">1</text>
<text x="125" y="62.9">2</text>
<text x="216.4" y="60.6">~{BRESET}</text>
<text x="95" y="66.1" transform="rotate(-90 95 66.1)">10</text>
<text x="195.3" y="66.1" transform="rotate(-90 195.3 66.1)">10</text>
<text x="10.3" y="85.9">B</text>
<text x="73.4" y="88.9" transform="rotate(-90 73.4 88.9)">20</text>
<text x="119.1" y="88.9" transform="rotate(-90 119.1 88.9)">20</text>
<text x="179" y="89.9">1</text>
<text x="187.9" y="89.9">2</text>
<text x="250.1" y="89.9">1</text>
<text x="259" y="89.9">2</text>
<text x="285.3" y="85.9">B</text>
<text x="62.2" y="95">17</text>
<text x="62.2" y="92.5">18</text>
<text x="83.1" y="92.5">2</text>
<text x="83.1" y="95">3</text>
<text x="107.9" y="95">17</text>
<text x="107.9" y="92.5">18</text>
<text x="128.8" y="92.5">2</text>
<text x="128.8" y="95">3</text>
<text x="169.2" y="91.1">~{BRESET}</text>
<text x="172.4" y="93.7">BD7</text>
<text x="179" y="92.5">3</text>
<text x="179" y="95">5</text>
<text x="187.9" y="92.5">4</text>
<text x="187.9" y="95">6</text>
<text x="191.9" y="93.7">BD8</text>
<text x="240.3" y="91.1">~{BRESET}</text>
<text x="243.5" y="93.7">BD7</text>
<text x="250.1" y="92.5">3</text>
<text x="250.1" y="95">5</text>
<text x="259" y="92.5">4</text>
<text x="259" y="95">6</text>
<text x="263.1" y="93.7">BD8</text>
<text x="62.2" y="100.1">15</text>
<text x="62.2" y="97.5">16</text>
<text x="83.1" y="97.5">4</text>
<text x="83.1" y="100.1">5</text>
<text x="107.9" y="100.1">15</text>
<text x="107.9" y="97.5">16</text>
<text x="128.8" y="97.5">4</text>
<text x="128.8" y="100.1">5</text>
<text x="172.4" y="98.7">BD5</text>
<text x="172.4" y="101.3">BD4</text>
<text x="172.4" y="96.2">BD6</text>
<text x="179" y="97.5">7</text>
<text x="179" y="100.1">9</text>
<text x="187.3" y="100.1">10</text>
<text x="187.9" y="97.5">8</text>
<text x="191.9" y="98.7">BD10</text>
<text x="191.9" y="96.2">BD9</text>
<text x="191.9" y="101.3">BD11</text>
<text x="243.5" y="98.7">BD5</text>
<text x="243.5" y="96.2">BD6</text>
<text x="243.5" y="101.3">BD4</text>
<text x="250.1" y="97.5">7</text>
<text x="250.1" y="100.1">9</text>
<text x="258.4" y="100.1">10</text>
<text x="259" y="97.5">8</text>
<text x="263.1" y="101.3">BD11</text>
<text x="263.1" y="96.2">BD9</text>
<text x="263.1" y="98.7">BD10</text>
<text x="62.2" y="107.7">12</text>
<text x="62.2" y="105.2">13</text>
<text x="62.2" y="102.6">14</text>
<text x="83.1" y="102.6">6</text>
<text x="83.1" y="105.2">7</text>
<text x="83.1" y="107.7">8</text>
<text x="107.9" y="107.7">12</text>
<text x="107.9" y="105.2">13</text>
<text x="107.9" y="102.6">14</text>
<text x="128.8" y="102.6">6</text>
<text x="128.8" y="105.2">7</text>
<text x="128.8" y="107.7">8</text>
<text x="172.4" y="106.4">BD2</text>
<text x="172.4" y="103.8">BD3</text>
<text x="178.4" y="102.6">11</text>
<text x="178.4" y="105.2">13</text>
<text x="178.4" y="107.7">15</text>
<text x="187.3" y="102.6">12</text>
<text x="187.3" y="105.2">14</text>
<text x="187.3" y="107.7">16</text>
<text x="191.9" y="103.8">BD12</text>
<text x="191.9" y="106.4">BD13</text>
<text x="243.5" y="106.4">BD2</text>
<text x="243.5" y="103.8">BD3</text>
<text x="249.5" y="102.6">11</text>
<text x="249.5" y="105.2">13</text>
<text x="249.5" y="107.7">15</text>
<text x="258.4" y="102.6">12</text>
<text x="258.4" y="105.2">14</text>
<text x="258.4" y="107.7">16</text>
<text x="263.1" y="106.4">BD13</text>
<text x="263.1" y="103.8">BD12</text>
<text x="62.2" y="110.2">11</text>
<text x="83.1" y="110.2">9</text>
<text x="107.9" y="110.2">11</text>
<text x="128.8" y="110.2">9</text>
<text x="172.4" y="111.4">BD0</text>
<text x="172.4" y="108.9">BD1</text>
<text x="178.4" y="110.2">17</text>
<text x="178.4" y="112.8">19</text>
<text x="187.3" y="110.2">18</text>
<text x="187.3" y="112.8">20</text>
<text x="191.9" y="111.4">BD15</text>
<text x="191.9" y="108.9">BD14</text>
<text x="243.5" y="111.4">BD0</text>
<text x="243.5" y="108.9">BD1</text>
<text x="249.5" y="110.2">17</text>
<text x="249.5" y="112.8">19</text>
<text x="258.4" y="110.2">18</text>
<text x="258.4" y="112.8">20</text>
<text x="263.1" y="111.4">BD15</text>
<text x="263.1" y="108.9">BD14</text>
<text x="82.5" y="117.9">19</text>
<text x="83.1" y="115.3">1</text>
<text x="128.2" y="117.9">19</text>
<text x="128.8" y="115.3">1</text>
<text x="178.4" y="115.3">21</text>
<text x="178.4" y="117.9">23</text>
<text x="187.3" y="115.3">22</text>
<text x="187.3" y="117.9">24</text>
<text x="208.8" y="115">2</text>
<text x="216.5" y="115">1</text>
<text x="249.5" y="115.3">21</text>
<text x="249.5" y="117.9">23</text>
<text x="258.4" y="115.3">22</text>
<text x="258.4" y="117.9">24</text>
<text x="73.4" y="124.5" transform="rotate(-90 73.4 124.5)">10</text>
<text x="119.1" y="124.5" transform="rotate(-90 119.1 124.5)">10</text>
<text x="178.4" y="120.4">25</text>
<text x="178.4" y="122.9">27</text>
<text x="187.3" y="120.4">26</text>
<text x="187.3" y="122.9">28</text>
<text x="187.3" y="125.5">30</text>
<text x="210.1" y="125.2">1</text>
<text x="215.2" y="125.2">2</text>
<text x="249.5" y="120.4">25</text>
<text x="249.5" y="122.9">27</text>
<text x="258.4" y="120.4">26</text>
<text x="258.4" y="122.9">28</text>
<text x="258.4" y="125.5">30</text>
<text x="171.6" y="129.2">INTRQ</text>
<text x="172.6" y="131.8">BA1</text>
<text x="178.4" y="128">31</text>
<text x="178.4" y="130.6">33</text>
<text x="187.3" y="128">32</text>
<text x="187.3" y="130.6">34</text>
<text x="242.7" y="129.2">INTRQ</text>
<text x="243.7" y="131.8">BA1</text>
<text x="249.5" y="128">31</text>
<text x="249.5" y="130.6">33</text>
<text x="258.4" y="128">32</text>
<text x="258.4" y="130.6">34</text>
<text x="10.3" y="135.9">C</text>
<text x="172.6" y="134.3">BA0</text>
<text x="178.4" y="133.1">35</text>
<text x="178.4" y="135.6">37</text>
<text x="187.3" y="133.1">36</text>
<text x="187.3" y="135.6">38</text>
<text x="191.9" y="134.3">BA2</text>
<text x="243.7" y="134.3">BA0</text>
<text x="249.5" y="133.1">35</text>
<text x="249.5" y="135.6">37</text>
<text x="258.4" y="133.1">36</text>
<text x="258.4" y="135.6">38</text>
<text x="263.1" y="134.3">BA2</text>
<text x="285.3" y="135.9">C</text>
<text x="178.4" y="138.2">39</text>
<text x="187.3" y="138.2">40</text>
<text x="249.5" y="138.2">39</text>
<text x="249.5" y="140.7">41</text>
<text x="249.5" y="143.3">43</text>
<text x="258.4" y="138.2">40</text>
<text x="258.4" y="140.7">42</text>
<text x="258.4" y="143.3">44</text>
<text x="132.8" y="149.3" transform="rotate(-90 132.8 149.3)">1</text>
<text x="134.9" y="154.4">2</text>
<text x="132.8" y="156.9" transform="rotate(-90 132.8 156.9)">3</text>
<text x="10.3" y="185.9">D</text>
<text x="285.3" y="185.9">D</text>
<text x="35" y="199.9">1</text>
<text x="85" y="199.9">2</text>
<text x="135" y="199.9">3</text>
<text x="185" y="199.9">4</text>
<text x="235" y="199.9">5</text>
<text x="285" y="199.9">6</text>
</g>
<g font-size="1.8" fill="#008484">
<text x="92.6" y="19.9">+5VD</text>
<text x="192.9" y="19.9">+5VD</text>
<text x="83.1" y="35.2">OE</text>
<text x="92.4" y="34.7">IC13B</text>
<text x="96.1" y="33.5" transform="rotate(-90 96.1 33.5)">VCC</text>
<text x="121.4" y="33.8">JP7</text>
<text x="183.4" y="35.2">~{OE}</text>
<text x="192.8" y="34.7">IC13A</text>
<text x="196.4" y="33.5" transform="rotate(-90 196.4 33.5)">VCC</text>
<text x="90.3" y="37.1">74HCT241</text>
<text x="117.8" y="36.4">SolderJumper_2_Bridged</text>
<text x="190.7" y="37.1">74HCT241</text>
<text x="83.1" y="45.3">I0</text>
<text x="104.7" y="45.3">O0</text>
<text x="119.1" y="47.9">SolderJumper_2_Open</text>
<text x="121.4" y="45.2">JP6</text>
<text x="183.4" y="45.3">I0</text>
<text x="205" y="45.3">O0</text>
<text x="83.1" y="50.4">I1</text>
<text x="104.7" y="50.4">O1</text>
<text x="183.4" y="50.4">I1</text>
<text x="205" y="50.4">O1</text>
<text x="83.1" y="55.5">I2</text>
<text x="104.7" y="55.5">O2</text>
<text x="119.1" y="59.3">SolderJumper_2_Open</text>
<text x="121.4" y="56.6">JP5</text>
<text x="183.4" y="55.5">I2</text>
<text x="205" y="55.5">O2</text>
<text x="83.1" y="60.6">I3</text>
<text x="96.1" y="61.7" transform="rotate(-90 96.1 61.7)">GND</text>
<text x="104.7" y="60.6">O3</text>
<text x="183.4" y="60.6">I3</text>
<text x="196.4" y="61.7" transform="rotate(-90 196.4 61.7)">GND</text>
<text x="205" y="60.6">O3</text>
<text x="93.3" y="72.6">GND</text>
<text x="193.7" y="72.6">GND</text>
<text x="71" y="78.3">+5VD</text>
<text x="116.7" y="78.3">+5VD</text>
<text x="65.7" y="89.8">IC9</text>
<text x="75" y="89.8">SN74HCT245DWR</text>
<text x="110.8" y="89.8">IC14</text>
<text x="120.7" y="89.8">SN74HCT245DWR</text>
<text x="181.1" y="88.5">J12</text>
<text x="253.5" y="88.5">J13</text>
<text x="67.1" y="93.6">B0</text>
<text x="74.5" y="95" transform="rotate(-90 74.5 95)">VCC</text>
<text x="77.8" y="93.6">A0</text>
<text x="112.8" y="93.6">B0</text>
<text x="120.2" y="95" transform="rotate(-90 120.2 95)">VCC</text>
<text x="123.5" y="93.6">A0</text>
<text x="67.1" y="101.2">B3</text>
<text x="67.1" y="98.7">B2</text>
<text x="67.1" y="96.1">B1</text>
<text x="77.8" y="96.1">A1</text>
<text x="77.8" y="98.7">A2</text>
<text x="77.8" y="101.2">A3</text>
<text x="112.8" y="101.2">B3</text>
<text x="112.8" y="98.7">B2</text>
<text x="112.8" y="96.1">B1</text>
<text x="123.5" y="96.1">A1</text>
<text x="123.5" y="98.7">A2</text>
<text x="123.5" y="101.2">A3</text>
<text x="67.1" y="106.3">B5</text>
<text x="67.1" y="103.7">B4</text>
<text x="77.8" y="103.7">A4</text>
<text x="77.8" y="106.3">A5</text>
<text x="112.8" y="106.3">B5</text>
<text x="112.8" y="103.7">B4</text>
<text x="123.5" y="103.7">A4</text>
<text x="123.5" y="106.3">A5</text>
<text x="211.5" y="107.2">JP3</text>
<text x="220.8" y="105">+5VD</text>
<text x="67.1" y="111.4">B7</text>
<text x="67.1" y="108.8">B6</text>
<text x="77.8" y="108.8">A6</text>
<text x="77.8" y="111.4">A7</text>
<text x="112.8" y="111.4">B7</text>
<text x="112.8" y="108.8">B6</text>
<text x="123.5" y="108.8">A6</text>
<text x="123.5" y="111.4">A7</text>
<text x="204.8" y="109.5">Pin</text>
<text x="209" y="109.5">20</text>
<text x="212.6" y="109.5">5V</text>
<text x="216" y="109.5">Supply</text>
<text x="74.5" y="119.6" transform="rotate(-90 74.5 119.6)">GND</text>
<text x="74.6" y="116.4">A-&gt;B</text>
<text x="77.6" y="119">CE</text>
<text x="120.2" y="119.6" transform="rotate(-90 120.2 119.6)">GND</text>
<text x="120.3" y="116.4">A-&gt;B</text>
<text x="123.4" y="119">CE</text>
<text x="156.1" y="117.7">+5VD</text>
<text x="211.5" y="118.8">JP4</text>
<text x="164.4" y="121.3">R29</text>
<text x="164.5" y="123.6">10k</text>
<text x="205.5" y="121.5">SolderJumper_2_Bridged</text>
<text x="233.8" y="129.8">+5V</text>
<text x="71.5" y="133.5">GND</text>
<text x="117.2" y="133.5">GND</text>
<text x="128.1" y="135.5">+5VD</text>
<text x="152.8" y="132.3">GND</text>
<text x="221.4" y="133.5">GND</text>
<text x="174.6" y="141.8">Conn_02x20_Odd_Even</text>
<text x="16.4" y="149.5">+5VD</text>
<text x="151.3" y="148.2">4k7</text>
<text x="151.7" y="145.6">R28</text>
<text x="201" y="147.5">GND</text>
<text x="245.7" y="146.9">Conn_02x22_Odd_Even</text>
<text x="272.2" y="147.5">GND</text>
<text x="25.4" y="155.8">TestPoint</text>
<text x="120.9" y="154.4">2N2907</text>
<text x="125.7" y="152.1">Q3</text>
<text x="142.1" y="150.7">R27</text>
<text x="142.4" y="155.8">10k</text>
<text x="230.2" y="151.3">GND</text>
<text x="30.7" y="157.9">TP22</text>
<text x="22" y="166.1">C67</text>
<text x="32.1" y="166.1">C68</text>
<text x="42.3" y="166.1">C69</text>
<text x="52.5" y="166.1">C70</text>
<text x="62.6" y="166.1">C71</text>
<text x="72.8" y="166.1">C72</text>
<text x="83" y="166.1">C73</text>
<text x="103.3" y="166.1">C75</text>
<text x="132.8" y="163.4">LED</text>
<text x="133.3" y="166">D3</text>
<text x="22" y="168.4">100n</text>
<text x="32.1" y="168.4">100n</text>
<text x="42.3" y="168.4">100n</text>
<text x="52.5" y="168.4">100n</text>
<text x="62.6" y="168.4">100n</text>
<text x="72.8" y="168.4">100n</text>
<text x="83" y="168.4">100u</text>
<text x="103.3" y="168.4">4u7</text>
<text x="125.6" y="173.6">R26</text>
<text x="125.7" y="176.1">330</text>
<text x="17.1" y="183.1">GND</text>
<text x="128.6" y="185.6">GND</text>
</g>
<g font-size="1.8" fill="#0000c2">
<text x="222.2" y="19">The</text>
<text x="222.2" y="21.1">The</text>
<text x="222.2" y="23.1">outputs,</text>
<text x="226.6" y="19">&quot;A&quot;</text>
<text x="226.6" y="21.1">&quot;B&quot;</text>
<text x="230.8" y="19">group</text>
<text x="231" y="21.1">group</text>
<text x="231.1" y="23.1">by</text>
<text x="234.4" y="23.1">either</text>
<text x="237.4" y="19">are</text>
<text x="237.6" y="21.1">simulate</text>
<text x="241" y="23.1">asserting</text>
<text x="241.6" y="19">simple</text>
<text x="246.8" y="21.1">open-collector</text>
<text x="249" y="19">buffers.</text>
<text x="250.9" y="23.1">low</text>
<text x="255.2" y="23.1">output</text>
<text x="222.2" y="25.2">or</text>
<text x="225.4" y="25.2">becoming</text>
<text x="235.6" y="25.2">high-impedance.</text>
<text x="133.5" y="50.4">~{IRQ5} one</text>
<text x="141" y="48.5">Short</text>
<text x="145.5" y="50.6">of</text>
<text x="147.2" y="48.5">only</text>
<text x="148.6" y="50.6">these!</text>
<text x="210.2" y="92.8">Only</text>
<text x="210.2" y="94.9">connectors</text>
<text x="215.5" y="92.8">one</text>
<text x="220" y="92.8">of</text>
<text x="221.8" y="94.9">J12,</text>
<text x="223.1" y="92.8">these</text>
<text x="226.9" y="94.9">J13</text>
<text x="229.3" y="92.8">two</text>
<text x="231.5" y="94.9">may</text>
<text x="210.2" y="96.9">be</text>
<text x="213.6" y="96.9">fitted.</text>
<text x="139.1" y="161.4">This</text>
<text x="144" y="161.4">transistor</text>
<text x="154.3" y="161.4">is</text>
<text x="157.1" y="161.4">non-critical.</text>
<text x="139.1" y="163.4">Most</text>
<text x="139.1" y="165.5">replacements</text>
<text x="144.6" y="163.4">PNP</text>
<text x="149.6" y="163.4">pin-compatible</text>
<text x="152.9" y="165.5">will</text>
<text x="157.4" y="165.5">work.</text>
</g>
<g font-size="1.8" fill="#848400">
<text x="133.5" y="39">~{IRQ3}</text>
<text x="171.3" y="45.3">A1</text>
<text x="171.3" y="50.4">A2</text>
<text x="171.3" y="55.5">A3</text>
<text x="133.5" y="61.8">~{IRQ6}</text>
<text x="167.9" y="60.6">~{RESET}</text>
<text x="56.8" y="93.6">D0</text>
<text x="101.3" y="93.6">D15</text>
<text x="56.8" y="98.7">D2</text>
<text x="56.8" y="96.1">D1</text>
<text x="56.8" y="101.2">D3</text>
<text x="101.3" y="98.7">D13</text>
<text x="101.3" y="96.1">D14</text>
<text x="101.3" y="101.2">D12</text>
<text x="56.8" y="106.3">D5</text>
<text x="56.8" y="103.7">D4</text>
<text x="101.3" y="103.7">D11</text>
<text x="101.3" y="106.3">D10</text>
<text x="56.8" y="108.8">D6</text>
<text x="56.8" y="111.4">D7</text>
<text x="102.5" y="108.8">D9</text>
<text x="102.5" y="111.4">D8</text>
<text x="87.8" y="116.4">R~{W}</text>
<text x="91.6" y="119">~{LSEL}</text>
<text x="133.5" y="116.4">R~{W}</text>
<text x="137.4" y="119">~{USEL}</text>
<text x="173.4" y="119">~{WR}</text>
<text x="244.5" y="119">~{WR}</text>
<text x="169.8" y="121.5">~{RD}</text>
<text x="240.9" y="121.5">~{RD}</text>
<text x="166.1" y="136.8">~{CS1}</text>
<text x="197" y="136.8">~{CS3}</text>
<text x="237.2" y="136.8">~{CS1}</text>
<text x="268.2" y="136.8">~{CS3}</text>
</g>
<g font-size="1.8">
<text x="90.2" y="94.9">BD1</text>
<text x="90.2" y="92.4">BD0</text>
<text x="135.9" y="94.9">BD14</text>
<text x="135.9" y="92.4">BD15</text>
<text x="90.2" y="100">BD3</text>
<text x="90.2" y="97.4">BD2</text>
<text x="135.9" y="100">BD12</text>
<text x="135.9" y="97.4">BD13</text>
<text x="90.2" y="102.5">BD4</text>
<text x="90.2" y="107.6">BD6</text>
<text x="90.2" y="105.1">BD5</text>
<text x="135.9" y="105.1">BD10</text>
<text x="135.9" y="102.5">BD11</text>
<text x="135.9" y="107.6">BD9</text>
<text x="90.2" y="110.1">BD7</text>
<text x="135.9" y="110.1">BD8</text>
<text x="171.4" y="125.4">DMACK 29</text>
<text x="190.5" y="122.8">CSEL</text>
<text x="242.4" y="125.4">DMACK 29</text>
<text x="261.6" y="122.8">CSEL</text>
<text x="172.8" y="138.1">~{DASP}</text>
<text x="243.9" y="138.1">~{DASP}</text>
<text x="152.4" y="152.1">~{DASP}</text>
</g>
</svg>
